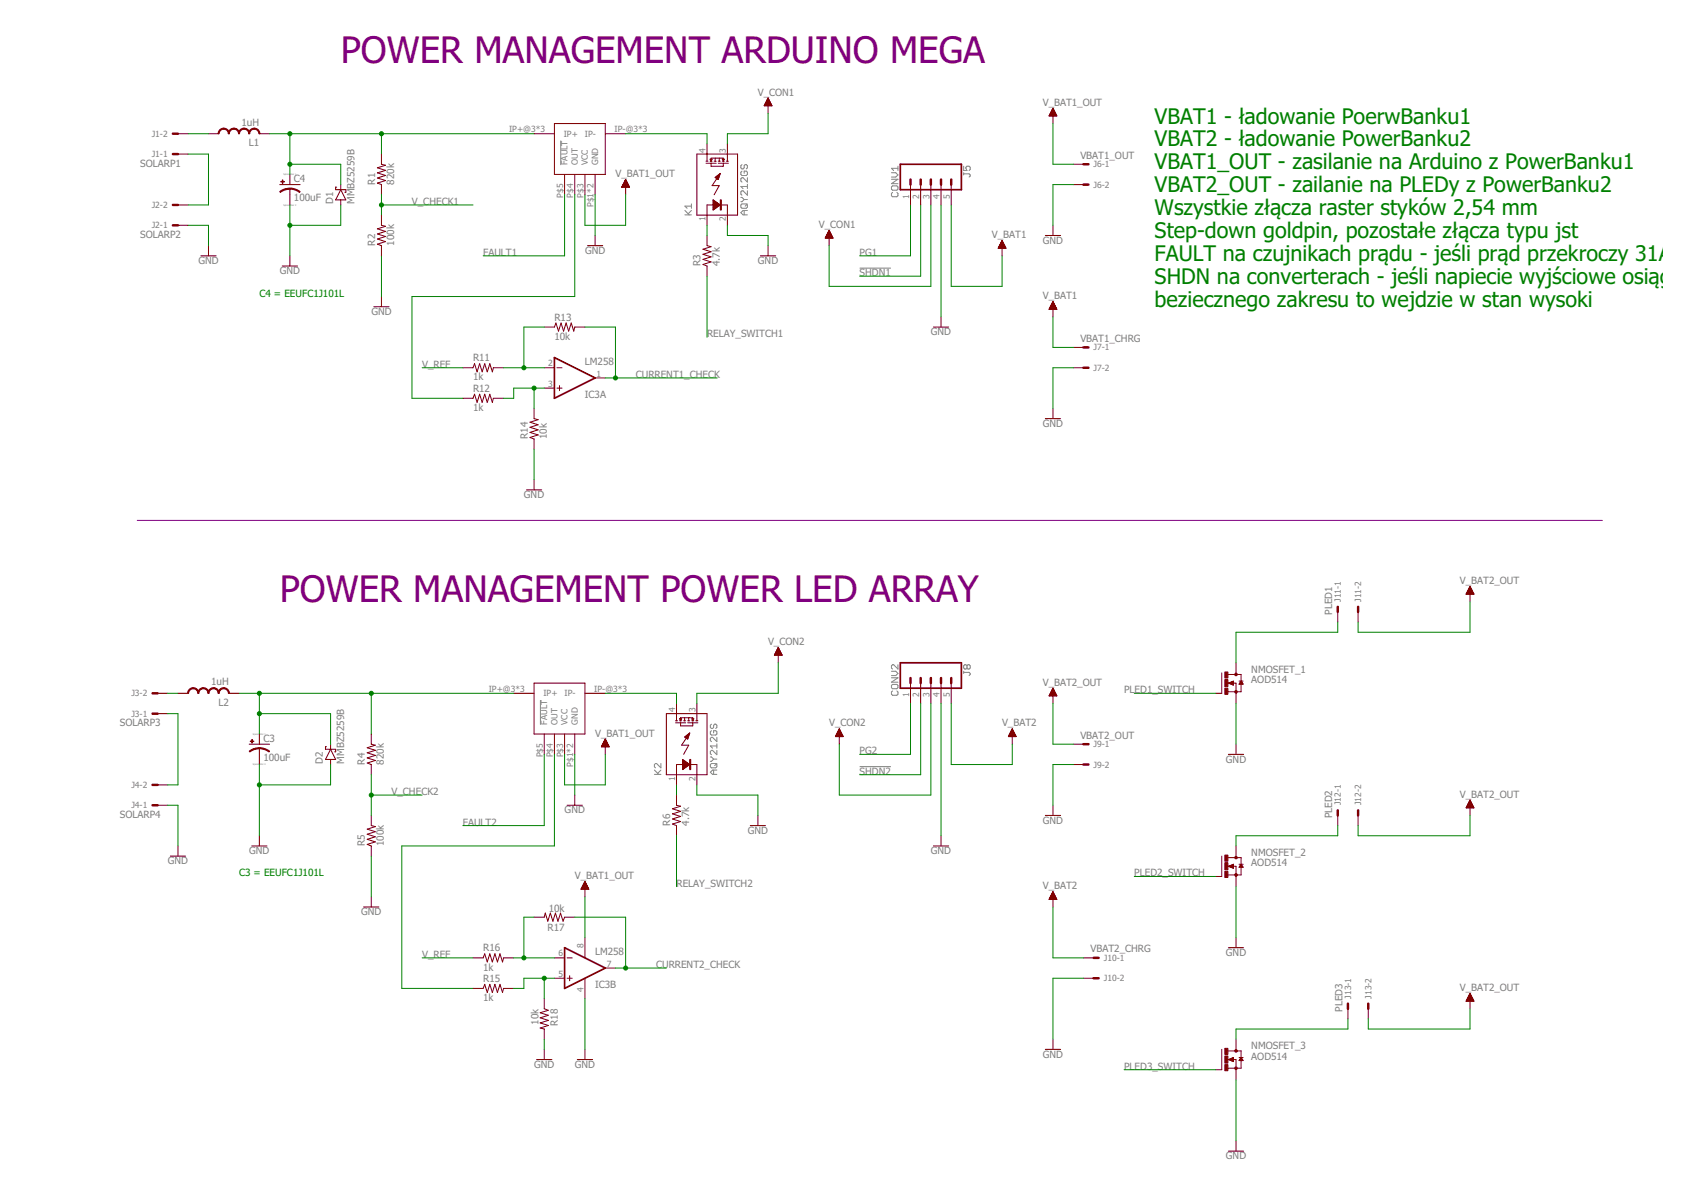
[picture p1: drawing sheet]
<svg xmlns="http://www.w3.org/2000/svg" width="420mm" height="297mm" viewBox="0 0 420 297" stroke-linecap="round" stroke-linejoin="round" font-family="sans-serif">
<g fill="none" stroke="#808080" stroke-width=".25">
<path d="M140 35.1v6.1M171 53.6h1.6M171 52.5l1.1 1.1M172.6 52.5l-.8 .9M172.6 51.5h-1.6l.5 .5M172.6 50.9v1.1M185 51.2l.2-.3h1.1l.3 .3v.5l-.3 .3h-1.1l-.2-.3zM185 49.3h.2l.6 .5M185.2 41.1l-.2 .3v.5l.5 .3 .3-.3v-.5l.2-.3h.3l.3 .3v.5l-.3 .3M185.2 42.7l-.2 .3v.5l.2 .3h1.1l.3-.3v-.5l-.3-.3h-.5v.6M185.8 52.5v1.1M185.8 49.8l-.6 .6h-.2"/>
<path d="M185.8 49.8h.8M186.6 52.5h-1.1l-.5 .6 .5 .5h1.1M186.6 44.4v1l-1.1-1-.5 .2v.6l.2 .2M186.6 47.6v1.1l-1.1-1.1-.5 .3v.6l.2 .2M186.6 46v1.1M186.6 50.9l-.6 .6M186.6 46.5h-1.6l.5 .6M222.5 44.7h1.7l-1.7 1.1h1.7M222.5 43.1h1.1l.6 .6-.6 .5h-1.1M222.8 48l-.3 .3v.6l.3 .2h1.1l.3-.2v-.6l-.3-.3M222.8 46.4h1.1l.3 .3v.5l-.3 .3h-1.1l-.3-.3v-.5zM224.2 41.5v1.1"/>
<path d="M224.2 42h-1.7l.6 .6M240.6 43.4h1.3l.3 .3v.2l-.3 .3M240.6 41.5v1.1h.8l-.3-.6 .3-.5h.5l.3 .3v.5l-.3 .3M240.6 43.1v.6M214.6 66.9h7.8M134.9 174.8v6.1M222.5 169.2h1.7l-1.7 1.1h1.7M222.5 167.6h1.1l.6 .5-.6 .5h-1.1M222.8 170.8h1.1l.3 .3v.5l-.3 .3h-1.1l-.3-.3v-.5zM222.8 172.5l-.3 .2v.6l.3 .2h1.1l.3-.2v-.6l-.3-.2M224.2 165.9v1.1l-1.1-1.1-.6 .3v.5l.3 .3M240.6 167.8h1.3l.3 .3-.3 .5"/>
<path d="M240.6 167.6v.5M241.4 166.2l-.3-.3-.5 .3v.5l.3 .3 .5-.3M241.4 166.2l.3-.3 .5 .3v.5l-.3 .3h-.2l-.3-.3M241.4 166.2v.5M163.4 193.3h1.6M163.4 192.2l1 1.1M165 190.6v1.1l-1.1-1.1h-.3l-.2 .3v.5l.2 .3M165 192.2l-.8 .8M177.3 190.9l.3-.3h1.1l.3 .3v.5l-.3 .3h-1.1l-.3-.3zM177.3 189h.3l.6 .5M177.6 180.8l-.3 .2v.6l.3 .2 .6-.2v-.6l.2-.2 .6 .2v.6l-.3 .2M177.6 182.4l-.3 .3v.5l.3 .3h1.1l.3-.3v-.5l-.3-.3h-.5v.5"/>
<path d="M178.2 192.2v1.1M178.2 189.5l-.6 .5h-.3M178.2 189.5h.8M179 192.2h-1.1l-.6 .6 .6 .5h1.1M179 184v1.1l-1.1-1.1h-.3l-.3 .3v.5l.3 .3M179 187.3v1.1l-1.1-1.1-.6 .3v.5l.3 .3M179 185.7v1.1M179 190.6l-.6 .5M179 186.2h-1.7l.6 .6M214.6 191.4h7.8"/>
</g>
<g fill="none" stroke="#800000" stroke-width=".25">
<path d="M44.4 33.4h2.6M44.4 38.5h2.6M52 33.4h2.6M64.7 33.4h2.6M95.2 38.5v2.5l1 .3-2 .6 2 .6-2 .7 2 .6-2 .6 2 .7-2 .6 1 .4v2.5M133.3 33.4h5.1M138.4 30.8h12.7v12.7h-12.7zM151.1 33.4h5.1M174 38.5h10.1v15.2h-10.1zM176.5 35.9v4.3M177.3 39.7h.5l-.3 .5zM178.5 39.5v.7"/>
<path d="M179.6 39.5v.7M180.3 39.7h.5l-.2 .5zM181.6 35.9v4.3M190.8 26.3h1.9M190.9 26.2h1.7M191 26.1h1.5M191 26h1.5M191.1 25.8h1.3M191.1 25.7h1.2M191.2 25.6h1.1M191.3 25.5h.9M191.3 25.4h.9"/>
<path d="M191.4 25.2h.7M191.4 25.1h.6M191.5 25h.5M191.6 24.9h.3M191.6 24.7h.3M191.7 24.6h.1M191.7 25.8v2.5M191.7 24.5l1 1.9h-1.9zM191.7 24.5h.1M262 28.9h1.8M262 28.7h1.7M262.1 28.6h1.6"/>
<path d="M262.1 28.5h1.5M262.2 28.4h1.3M262.3 28.2h1.2M262.3 28.1h1.1M262.4 28h.9M262.4 27.9h.9M262.5 27.8h.7M262.6 27.6h.6M262.6 27.5h.5M262.7 27.4h.3M262.7 27.3h.3M262.8 27.2h.1"/>
<path d="M262.9 28.3v2.5M262.9 27l.9 1.9h-1.9zM44.4 56.2h2.6M44.4 51.2h2.6M69.8 46.1h5.1M72.4 43.5v2.6M72.4 47.1v4.1M84.1 46.7h-.3v.6h2.5v.7h-.2M85.1 47.3l1.2 2.6h-2.5zM85.1 46.1v1.2M85.1 49.9v1.3M95.2 53.7v2.5l1 .3-2 .6 2 .7-2 .6 2 .6-2 .7 2 .6-2 .6 1 .4v2.6"/>
<path d="M140.9 43.5v5.1M143.5 43.5v5.1M146 43.5v5.1M148.6 43.5v5.1M148.6 58.8v2.5M155.3 46.6h1.8M155.4 46.5h1.6M155.4 46.3h1.6M155.5 46.2h1.4M155.5 46.1h1.3M155.6 46h1.2M155.7 45.8h1"/>
<path d="M155.7 45.7h.9M155.8 45.6h.8M155.9 45.5h.6M155.9 45.4h.6M156 45.3h.4M156 45.1h.3M156.1 45h.2M156.1 44.9h.1M156.2 44.8l.9 1.9h-1.9zM156.2 46.1v2.5M176.3 40.2h.5M176.3 40.7h2.5"/>
<path d="M176.5 58.8v2.5l1 .3-2 .6 2 .6-2 .7 2 .6-2 .6 2 .7-2 .6 1 .4v2.5M176.5 56.2v-5h5.1v5M177.3 40.2h.5M177.5 40.2v-.7h3.1v.7M177.5 40.7v.8h3.1v-.8M178 49.9l1.8 1.3-1.8 1.2zM178 52.4h.1M178 52.2h.3M178 52.1h.5M178 52h.6M178 51.9h.8M178 51.8h1"/>
<path d="M178 51.6h1.1M178 51.5h1.3M178 51.4h1.5M178 51.3h1.6M178 51h1.6M178 50.9h1.5M178 50.8h1.3M178 50.7h1.1M178 50.6h1M178 50.4h.8M178 50.3h.6M178 50.2h.5"/>
<path d="M178 50.1h.3M178 50h.1M178.3 40.2h.5M178.5 44.3l1.3-1-.5 1.5zM178.6 44.3h.9M178.7 44.4h.7M178.7 44.2h.8M178.9 44.5h.5M178.9 44h.7M179 43.9h.6M179 44.6h.3M179.2 43.8h.4"/>
<path d="M179.2 44.8h.1M179.3 40.2h.5M179.3 40.7h2.5M179.3 43.7h.4M179.5 43.6h.2M179.6 43.4h.1M179.8 43.3h.1M179.8 43.3l-2 3h1.8l-1.3 2.3M180.3 40.2h.5M181.3 40.2h.5M206.1 59.4h1.8M206.1 59.2h1.8"/>
<path d="M206.2 59.1h1.6M206.2 59h1.5M206.3 58.9h1.4M206.4 58.8h1.2M206.4 58.6h1.1M206.5 58.5h1M206.5 58.4h.9M206.6 58.3h.8M206.7 58.2h.6M206.7 58h.5M206.8 57.9h.4M206.8 57.8h.3"/>
<path d="M206.9 57.7h.2M207 57.6h.1M207 58.8v2.5M207 57.5l.9 1.9h-1.9zM227.3 46.1v5.1M229.8 46.1v5.1M232.4 46.1v5.1M234.9 46.1v5.1M237.5 46.1v5.1M261 58.8h3.8M262.9 56.2v2.6M267.9 41h2.6"/>
<path d="M267.9 46.1h2.6M50.1 63.9h3.9M52 61.3v2.6M70.5 66.4h3.8M72.4 63.9v2.5M93.3 76.6h3.8M95.2 74v2.6M146.7 61.3h3.8M189.8 63.9h3.9M191.7 61.3v2.6M234.9 79.1v2.5M249.2 61.9h1.9"/>
<path d="M249.3 61.8h1.7M249.4 61.7h1.6M249.4 61.5h1.5M249.5 61.4h1.3M249.5 61.3h1.3M249.6 61.2h1.1M249.7 61h1M249.7 60.9h.9M249.8 60.8h.7M249.8 60.7h.7M249.9 60.6h.5M250 60.5h.4"/>
<path d="M250 60.3h.3M250.1 60.2h.1M250.1 60.1h.1M250.2 61.3v2.6M250.2 60l.9 2h-1.9zM262 77.1h1.8M262 77h1.7M262.1 76.9h1.5M262.1 76.7h1.5M262.2 76.6h1.3M262.3 76.5h1.2M262.3 76.4h1.1"/>
<path d="M262.4 76.2h.9M262.4 76.1h.9M262.5 76h.7M262.6 75.9h.6M262.6 75.8h.5M262.7 75.6h.3M262.7 75.5h.3M262.8 75.4h.1M262.9 76.6v2.5M262.9 75.3l.9 1.9h-1.9zM115.5 91.8h2.6l.4-1 .6 2 .6-2 .7 2 .6-2 .6 2 .7-2 .6 2 .3-1h2.5M115.5 99.4h2.6l.4-1 .6 2 .6-2 .7 2 .6-2 .6 2 .7-2 .6 2 .3-1h2.5"/>
<path d="M135.9 81.6h2.5l.4-1 .6 2.1 .7-2.1 .6 2.1 .6-2.1 .7 2.1 .6-2.1 .6 2.1 .3-1.1h2.5M135.9 91.8h2.5M135.9 96.9h2.5M139 91.8h1.3M139 96.9h1.3M139.7 96.2v1.3M148.6 94.3h2.5M233 81.6h3.8M267.9 86.7h2.6M267.9 91.8h2.6M133.3 102v2.5l1 .3-2 .6 2 .6-2 .7 2 .6-2 .6 2 .7-2 .6 1 .4v2.5M133.3 119.7v2.6"/>
<path d="M261 104.5h3.8M262.9 102v2.5M131.4 122.3h3.8M334 152.7v2.6M339 152.7v2.6M366.1 148.1h1.8M366.2 148h1.6M366.2 147.9h1.5M366.3 147.8h1.4M366.4 147.7h1.2M366.4 147.5h1.2M366.5 147.4h1"/>
<path d="M366.5 147.3h1M366.6 147.2h.8M366.7 147.1h.6M366.7 146.9h.6M366.8 146.8h.4M366.8 146.7h.3M366.9 146.6h.2M367 146.5h.1M367 147.7v2.5M367 146.4l.9 1.9h-1.9zM39.3 173.1h2.6M39.3 178.1h2.6"/>
<path d="M44.4 173.1h2.6M57.1 173.1h2.6M128.2 173.1h5.1M133.3 170.5h12.7v12.7h-12.7zM146 173.1h5.1M166.3 178.1h10.2v15.3h-10.2zM168.6 179.9h.5M168.9 175.6v4.3M169.7 179.9h.5M169.7 179.4h.5l-.3 .5zM169.9 179.9v-.7h3.1v.7M170.7 179.9h.5"/>
<path d="M170.9 179.2v.7M171.7 179.9h.5M171.9 179.2v.7M172.7 179.9h.5M172.7 179.4h.5l-.2 .5zM173.7 179.9h.5M174 175.6v4.3M193.4 163.5h1.8M193.4 163.3h1.7M193.5 163.2h1.6M193.5 163.1h1.5M193.6 163h1.3"/>
<path d="M193.7 162.9h1.2M193.7 162.7h1.1M193.8 162.6h1M193.8 162.5h.9M193.9 162.4h.7M194 162.3h.6M194 162.1h.5M194.1 162h.4M194.1 161.9h.3M194.2 161.8h.2M194.3 161.6h.1M194.3 162.9v2.5"/>
<path d="M194.3 161.6l.9 1.9h-1.9zM227.3 170.5v5.1M229.8 170.5v5.1M232.4 170.5v5.1M234.9 170.5v5.1M237.5 170.5v5.1M262 173.6h1.8M262 173.5h1.7M262.1 173.4h1.5M262.1 173.2h1.5M262.2 173.1h1.3M262.3 173h1.2"/>
<path d="M262.3 172.9h1.1M262.4 172.8h.9M262.4 172.6h.9M262.5 172.5h.7M262.6 172.4h.6M262.6 172.3h.5M262.7 172.1h.3M262.7 172h.3M262.8 171.9h.1M262.9 173.1v2.5M262.9 171.8l.9 1.9h-1.9zM305 168v5.1h-1.5"/>
<path d="M306.4 170.5h2.2v5.1M306.6 168.4h3.2v1.6M306.7 170.5l1.2-.5v1zM306.8 170.6h1.1M306.8 170.5h1.1M307.1 170.7h.8M307.1 170.3h.8M307.4 170.2h.5M307.4 170.8h.5M307.7 170.9h.2M307.7 170.1h.2M308.6 165.4v3"/>
<path d="M309.3 170h1M309.4 170.7h.9M309.5 170.6h.7M309.5 170.5h.6M309.6 170.3h.5M309.7 170.2h.3M309.8 170.1h.1M309.8 170.6v2.1h-3.3M309.8 170l.5 .8h-1zM39.3 195.9h2.6M62.2 185.8h5.1M64.7 183.2v2.6"/>
<path d="M64.7 186.8v4M81.5 186.4h-.2v.6h2.5v.7h-.3M82.5 187l1.3 2.6h-2.5zM82.5 185.8v1.2M82.5 189.6v1.2M92.7 183.2v2.6l1 .2-2 .6 2 .7-2 .6 2 .7-2 .6 2 .6-2 .7 1 .3v2.6M135.9 183.2v5.1M138.4 183.2v5.1M140.9 183.2v5.1M143.5 183.2v5.1M143.5 198.5v2.5M150.2 186.3h1.8"/>
<path d="M150.3 186.1h1.6M150.3 186h1.6M150.4 185.9h1.4M150.5 185.8h1.2M150.5 185.7h1.2M150.6 185.5h1M150.6 185.4h1M150.7 185.3h.8M150.8 185.2h.6M150.8 185.1h.6M150.9 184.9h.4M150.9 184.8h.4"/>
<path d="M151 184.7h.2M151.1 184.6h.1M151.1 185.8v2.5M151.1 184.5l1 1.9h-1.9zM168.6 180.4h2.6M168.9 198.5v2.5l1 .3-2 .6 2 .6-2 .7 2 .6-2 .6 2 .7-2 .6 1 .4v2.5M168.9 195.9v-5.1h5.1v5.1M169.9 180.4v.8h3.1v-.8M170.4 189.6l1.8 1.2-1.8 1.3zM170.4 192h.1M170.4 191.9h.2M170.4 191.8h.4"/>
<path d="M170.4 191.7h.6M170.4 191.6h.8M170.4 191.5h.9M170.4 191.3h1.1M170.4 191.2h1.3M170.4 191.1h1.4M170.4 191h1.6M170.4 190.7h1.6M170.4 190.6h1.5M170.4 190.5h1.3M170.4 190.4h1.1M170.4 190.2h.9"/>
<path d="M170.4 190.1h.8M170.4 190h.6M170.4 189.9h.4M170.4 189.8h.3M170.4 189.6h.1M170.9 184l1.3-1-.5 1.5zM170.9 184h1M171.1 184.1h.7M171.1 183.9h.8M171.2 183.7h.7M171.3 184.2h.5M171.4 183.6h.6"/>
<path d="M171.4 184.3h.3M171.5 183.5h.5M171.6 184.4h.1M171.7 183.4h.3M171.7 180.4h2.5M171.8 183.2h.3M172 183.1h.1M172.1 183h.1M172.2 183l-2 3h1.7l-1.2 2.3M208.6 183.7h1.8M208.7 183.6h1.7M208.7 183.5h1.6"/>
<path d="M208.8 183.4h1.4M208.9 183.2h1.3M208.9 183.1h1.2M209 183h1.1M209.1 182.9h.9M209.1 182.8h.8M209.2 182.6h.7M209.2 182.5h.6M209.3 182.4h.4M209.4 182.3h.3M209.4 182.2h.2M209.5 182h.1"/>
<path d="M209.5 181.9l1 2h-1.9zM209.5 183.2v2.6M251.8 183.7h1.8M251.9 183.6h1.6M251.9 183.5h1.6M252 183.4h1.4M252.1 183.2h1.2M252.1 183.1h1.2M252.2 183h1M252.2 182.9h1M252.3 182.8h.8M252.3 182.6h.7"/>
<path d="M252.4 182.5h.6M252.5 182.4h.4M252.5 182.3h.4M252.6 182.2h.2M252.6 182h.2M252.7 183.2v2.6M252.7 181.9l1 2h-1.9zM267.9 185.8h2.6M267.9 190.8h2.6M306.7 188.3h3.8M308.6 185.8v2.5M366.9 199.9h.2"/>
<path d="M367 199.8h.1M367 199.7l.9 1.9h-1.9zM39.3 201h2.6M42.5 213.7h3.8M44.4 211.2v2.5M62.8 211.2h3.9M64.7 208.6v2.6M92.7 203.5v2.6l1 .2-2 .7 2 .6-2 .6 2 .7-2 .6 2 .6-2 .7 1 .4v2.5M141.6 201h3.8M187.3 206.1h3.8M189.2 203.5v2.6M233 211.2h3.8"/>
<path d="M234.9 208.6v2.6M261 203.5h3.8M262.9 201v2.5M305 213.7v5.1h-1.5M306.4 216.2h2.2v5.1M306.6 214.1h3.2v1.6M306.7 216.2l1.2-.5v1zM306.8 216.2h1.1M306.8 216.3h1.1M307.1 216h.8M307.1 216.4h.8M307.4 216.5h.5"/>
<path d="M307.4 215.9h.5M307.7 215.8h.2M307.7 216.7h.2M308.6 211.2v2.9M309.3 215.7h1M309.4 216.4h.9M309.5 216.3h.7M309.5 216.2h.7M309.6 216h.5M309.7 215.9h.3M309.8 215.8h.1M309.8 216.4v2h-3.3"/>
<path d="M309.8 215.7l.5 .8h-1zM334 203.5v2.6M339 203.5v2.6M366.1 201.6h1.8M366.1 201.5h1.8M366.2 201.3h1.6M366.2 201.2h1.5M366.3 201.1h1.4M366.4 201h1.2M366.4 200.9h1.2M366.5 200.7h1M366.5 200.6h.9"/>
<path d="M366.6 200.5h.8M366.7 200.4h.6M366.7 200.3h.6M366.8 200.1h.4M366.9 200h.2M367 201v2.5M90.8 226.4h3.8M92.7 223.9v2.5M118.1 239.1h2.5l.4-1 .6 2 .7-2 .6 2 .6-2 .7 2 .6-2 .7 2 .2-1h2.5M133.3 228.9h2.6l.2-1 .7 2.1 .6-2.1 .6 2.1 .7-2.1 .6 2.1 .6-2.1 .7 2.1 .3-1.1h2.6M138.4 239.1h2.5M141.6 239.1h1.3"/>
<path d="M145.1 221.8h1.8M145.2 221.7h1.7M145.2 221.6h1.6M145.3 221.5h1.4M145.4 221.4h1.3M145.4 221.2h1.2M145.5 221.1h1.1M145.5 221h1M145.6 220.9h.9M145.7 220.8h.7M145.7 220.6h.6M145.8 220.5h.5"/>
<path d="M145.8 220.4h.4M145.9 220.3h.2M146 220.2h.1M146 221.3v2.6M146 234v5.1M146 220l1 2h-1.9zM262 224.4h1.8M262 224.3h1.7M262.1 224.1h1.5M262.1 224h1.5M262.2 223.9h1.3M262.3 223.8h1.2"/>
<path d="M262.3 223.6h1.1M262.4 223.5h.9M262.4 223.4h.9M262.5 223.3h.7M262.6 223.2h.5M262.6 223.1h.5M262.7 222.9h.3M262.7 222.8h.3M262.8 222.7h.1M262.9 223.9v2.5M262.9 222.6l.9 1.9h-1.9zM270.5 239.1h2.5"/>
<path d="M306.7 236.6h3.8M308.6 234v2.6M118.1 246.7h2.5l.4-1 .6 2 .7-2 .6 2 .6-2 .7 2 .6-2 .7 2 .2-1h2.5M135.9 249.3v2.5l1 .4-2 .6 2 .6-2 .7 2 .6-2 .6 2 .7-2 .6 1 .3v2.5M138.4 244.2h2.5M141.6 244.2h1.3M142.2 243.5v1.3M146 244.2v5.1M151.1 241.6h2.5M262.9 259.4v2.5M270.5 244.2h2.5M308.6 259.4v2.9"/>
<path d="M336.5 251.8v2.5M341.6 251.8v2.5M366.1 249.8h1.8M366.1 249.7h1.8M366.2 249.6h1.6M366.2 249.5h1.5M366.3 249.3h1.4M366.4 249.2h1.2M366.4 249.1h1.2M366.5 249h1M366.5 248.9h.9M366.6 248.8h.8"/>
<path d="M366.7 248.6h.6M366.7 248.5h.6M366.8 248.4h.4M366.9 248.3h.2M366.9 248.1h.2M367 248h.1M367 249.3v2.5M367 248l.9 1.9h-1.9zM134 264.5h3.8M135.9 261.9v2.6M144.1 264.5h3.8M146 261.9v2.6"/>
<path d="M261 261.9h3.8M305 261.9v5.1h-1.5M306.4 264.5h2.2v5.1M306.6 262.3h3.2v1.7M306.7 264.5l1.2-.5v1zM306.8 264.4h1.1M306.8 264.5h1.1M307.1 264.7h.8M307.1 264.3h.8M307.4 264.2h.5M307.4 264.8h.5M307.7 264.1h.2"/>
<path d="M307.7 264.9h.2M309.3 264h1M309.4 264.7h.9M309.5 264.5h.7M309.5 264.4h.7M309.6 264.3h.5M309.7 264.2h.3M309.8 264.1h.1M309.8 264.6v2h-3.3M309.8 264l.5 .7h-1zM306.7 287.3h3.8M308.6 284.8v2.5"/>
</g>
<g fill="none" stroke="#800000" stroke-width=".61">
<path d="M43.2 38.5h1.2M43.2 33.4h1.2M43.2 56.2h1.2M43.2 51.2h1.2M227.3 44.8v1.3M229.8 44.8v1.3M232.4 44.8v1.3M234.9 44.8v1.3M237.5 44.8v1.3M270.5 41h1.2M270.5 46.1h1.2M270.5 86.7h1.2"/>
<path d="M270.5 91.8h1.2M334 151.5v1.2M339 151.5v1.2M38.1 178.1h1.2M38.1 173.1h1.2M227.3 169.2v1.3M229.8 169.2v1.3M232.4 169.2v1.3M234.9 169.2v1.3M237.5 169.2v1.3M38.1 195.9h1.2M270.5 185.8h1.2"/>
<path d="M270.5 190.8h1.2M38.1 201h1.2M334 202.3v1.2M339 202.3v1.2M273 239.1h1.3M273 244.2h1.3M336.5 250.5v1.3M341.6 250.5v1.3"/>
</g>
<g fill="#800000" stroke="#800000" stroke-width=".25">
<path d="M64.7 186.6l1.4 .3 1.2 .6-.1 .2-.9-.5-1.6-.3z" fill-rule="evenodd"/>
<path d="M62.2 187.5l1.2-.6 1.3-.3v.3l-1 .1-1.3 .7z" fill-rule="evenodd"/>
<path d="M72.4 46.9l1.3 .3 1.2 .6-.1 .2-.9-.5-1.5-.3z" fill-rule="evenodd"/>
<path d="M69.8 47.8l1.2-.6 1.4-.2v.2l-1.5 .3-.9 .5z" fill-rule="evenodd"/>
<path d="M54.9 32.4l1-.4v.2l-.8 .3-.4 .9h-.2z" fill-rule="evenodd"/>
<path d="M55.9 32a1.37 1.37 0 0 1 1.4 1.4h-.3l-.4-.9-.7-.3z" fill-rule="evenodd"/>
<path d="M57.4 32.4l1-.4v.2l-.7 .3-.4 .9h-.3z" fill-rule="evenodd"/>
<path d="M58.4 32a1.37 1.37 0 0 1 1.4 1.4h-.3l-.4-.9-.7-.3z" fill-rule="evenodd"/>
<path d="M59.9 32.4l1-.4v.2l-.7 .3-.4 .9h-.3z" fill-rule="evenodd"/>
<path d="M60.9 32a1.37 1.37 0 0 1 1.4 1.4h-.2l-.4-.9-.8-.3z" fill-rule="evenodd"/>
<path d="M62.5 32.4l1-.4v.2l-.7 .3-.5 .9h-.2z" fill-rule="evenodd"/>
<path d="M63.5 32a1.37 1.37 0 0 1 1.4 1.4h-.3l-.4-.9-.7-.3z" fill-rule="evenodd"/>
<path d="M47.2 172.1l1-.4v.2l-.7 .3-.4 .9h-.3z" fill-rule="evenodd"/>
<path d="M48.2 171.7a1.37 1.37 0 0 1 1.4 1.4h-.2l-.4-.9-.8-.3z" fill-rule="evenodd"/>
<path d="M49.8 172.1l1-.4v.2l-.7 .3-.5 .9h-.2z" fill-rule="evenodd"/>
<path d="M50.8 171.7a1.37 1.37 0 0 1 1.4 1.4h-.3l-.4-.9-.7-.3z" fill-rule="evenodd"/>
<path d="M52.3 172.1l1-.4v.2l-.7 .3-.4 .9h-.3z" fill-rule="evenodd"/>
<path d="M53.3 171.7a1.37 1.37 0 0 1 1.4 1.4h-.2l-.5-.9-.7-.3z" fill-rule="evenodd"/>
<path d="M54.9 172.1l1-.4v.2l-.8 .3-.4 .9h-.2z" fill-rule="evenodd"/>
<path d="M55.9 171.7a1.37 1.37 0 0 1 1.4 1.4h-.3l-.4-.9-.7-.3z" fill-rule="evenodd"/>
<circle cx="308.6" cy="168.4" r=".32"/>
<circle cx="308.6" cy="172.7" r=".32"/>
<circle cx="308.6" cy="214.1" r=".33"/>
<circle cx="308.6" cy="218.4" r=".33"/>
<circle cx="308.6" cy="262.3" r=".32"/>
<circle cx="308.6" cy="266.6" r=".32"/>
</g>
<g fill="#800000" stroke="#800000" stroke-width=".25">
<path d="M305.8 171.8h.7v1.5h-.7z"/>
<path d="M305.8 167.7h.7v1.5h-.7z"/>
<path d="M305.8 169.6h.7v1.8h-.7z"/>
<path d="M305.8 217.5h.7v1.5h-.7z"/>
<path d="M305.8 213.4h.7v1.6h-.7z"/>
<path d="M305.8 215.3h.7v1.8h-.7z"/>
<path d="M305.8 265.7h.7v1.6h-.7z"/>
<path d="M305.8 261.7h.7v1.5h-.7z"/>
<path d="M305.8 263.6h.7v1.8h-.7z"/>
<path d="M62.5 185h.9v.1h-.9z"/>
<path d="M62.9 184.6h.1v.9h-.1z"/>
<path d="M70.1 45.3h.9v.1h-.9z"/>
<path d="M70.5 44.9h.1v.9h-.1z"/>
<path d="M179.8 49.9h.3v2.5h-.3z"/>
<path d="M172.2 189.6h.2v2.5h-.2z"/>
</g>
<path d="M224.8 41h15.2v6.3h-15.2zM138.4 89.3l10.2 5-10.2 5.1zM224.8 165.4h15.2v6.4h-15.2zM140.9 236.6l10.2 5-10.2 5.1z" fill="none" stroke="#800000" stroke-width=".42"/>
<g fill="none" stroke="#008000" stroke-width=".25">
<path d="M47 38.5h5v12.7h-5M47 33.4h5M67.3 33.4h66M72.4 33.4v10.1M95.2 33.4v5.1M156.2 33.4h20.3v2.5M191.7 28.3v5.1h-10.1v2.5M262.9 30.8v10.2h5M47 56.2h5v5.1M72.4 51.2v12.7M72.4 41h12.7v5.1M85.1 51.2v5h-12.7"/>
<path d="M95.2 48.6v5.1M95.2 51.2h22.9M140.9 48.6v15.3h-20.3M143.5 48.6v25.4h-40.7v25.4h12.7M146 48.6v7.6h10.2v-7.6M148.6 48.6v10.2M176.5 56.2v2.6M181.6 56.2v2.6h10.1v2.5M227.3 51.2v12.7h-12.7M229.8 51.2v17.7h-15.2M232.4 51.2v20.3h-25.4v-10.2M234.9 51.2v27.9"/>
<path d="M237.5 51.2v20.3h12.7v-7.6M267.9 46.1h-5v10.1M95.2 63.9v10.1M176.5 68.9v15.3M262.9 79.1v7.6h5M105.4 91.8h10.1M125.7 91.8h10.2M133.3 96.9v5.1M135.9 81.6h-5.1v10.2M135.9 96.9h-7.7v2.5h-2.5M146 81.6h7.6v12.7M151.1 94.3h27.9"/>
<path d="M267.9 91.8h-5v10.2M133.3 112.1v7.6M334 155.3v2.5h-25.4v7.6M367 150.2v7.6h-28v-2.5M41.9 178.1h2.5v17.8h-2.5M41.9 173.1h2.5M59.7 173.1h68.5M64.7 173.1v10.1M64.7 178.1h17.8v7.7M92.7 173.1v10.1M151.1 173.1h17.8v2.5M194.3 165.4v7.7h-20.3v2.5"/>
<path d="M227.3 175.6v12.7h-12.7M229.8 175.6v17.8h-15.2M232.4 175.6v22.9h-22.9v-12.7M234.9 175.6v33M237.5 175.6v15.2h15.2v-5M262.9 175.6v10.2h5M283.2 173.1h20.3M308.6 175.6v10.2M64.7 190.8v17.8M82.5 190.8v5.1h-17.8M92.7 198.5h12.7M92.7 193.4v10.1"/>
<path d="M135.9 188.3v17.8h-20.4M138.4 188.3v22.9h-38.1v35.5h17.8M140.9 188.3v7.6h10.2v-7.6M143.5 188.3v10.2M168.9 195.9v2.6M174 195.9v2.6h15.2v5M267.9 190.8h-5v10.2M41.9 201h2.5v10.2M92.7 213.7v10.2M168.9 208.6v12.7M283.2 218.8h20.3M334 206.1v2.5h-25.4v2.6"/>
<path d="M367 203.5v5.1h-28v-2.5M105.4 239.1h12.7M128.2 239.1h10.2M133.3 228.9h-2.5v10.2M143.5 228.9h12.7v12.7M146 223.9v10.1M262.9 226.4v12.7h7.6M308.6 221.3v12.7M135.9 244.2v5.1M135.9 259.4v2.5M138.4 244.2h-7.6v2.5h-2.6M146 249.3v12.6"/>
<path d="M153.6 241.6h12.7M270.5 244.2h-7.6v15.2M336.5 254.3v2.6h-27.9v2.5M367 251.8v5.1h-25.4v-2.6M280.6 267h22.9M308.6 269.6v15.2"/>
</g>
<g fill="#008000" stroke="#008000" stroke-width=".25">
<circle cx="64.7" cy="195.9" r=".51"/>
<circle cx="72.4" cy="56.2" r=".51"/>
<circle cx="95.2" cy="51.2" r=".51"/>
<circle cx="92.7" cy="198.5" r=".51"/>
<circle cx="153.6" cy="94.3" r=".51"/>
<circle cx="156.2" cy="241.6" r=".51"/>
<circle cx="130.8" cy="91.8" r=".51"/>
<circle cx="130.8" cy="239.1" r=".51"/>
<circle cx="135.9" cy="244.2" r=".51"/>
<circle cx="133.3" cy="96.9" r=".51"/>
<circle cx="64.7" cy="178.1" r=".51"/>
<circle cx="64.7" cy="173.1" r=".51"/>
<circle cx="92.7" cy="173.1" r=".51"/>
<circle cx="72.4" cy="41" r=".51"/>
<circle cx="72.4" cy="33.4" r=".51"/>
<circle cx="95.2" cy="33.4" r=".51"/>
</g>
<path d="M34.3 129.9h365.7" fill="none" stroke="#800080" stroke-width=".25"/>
<g font-size="9.1" fill="#800080">
<text x="85.1" y="15.6">POWER MANAGEMENT ARDUINO MEGA</text>
<text x="69.8" y="150.2">POWER MANAGEMENT POWER LED ARRAY</text>
</g>
<g font-size="5.4" fill="#008000">
<text x="288.3" y="30.8">VBAT1 - ładowanie PoerwBanku1</text>
<text x="288.3" y="36.6">VBAT2 - ładowanie PowerBanku2</text>
<text x="288.3" y="42.3">VBAT1_OUT - zasilanie na Arduino z PowerBanku1</text>
<text x="288.3" y="48">VBAT2_OUT - zailanie na PLEDy z PowerBanku2</text>
<text x="288.3" y="53.7">Wszystkie złącza raster styków 2,54 mm</text>
<text x="288.3" y="59.4">Step-down goldpin, pozostałe złącza typu jst</text>
<text x="288.3" y="65.1">FAULT na czujnikach prądu - jeśli prąd przekroczy 31A to</text>
<text x="288.3" y="70.8">SHDN na converterach - jeśli napiecie wyjściowe osiągni</text>
<text x="288.3" y="76.6">beziecznego zakresu to wejdzie w stan wysoki</text>
</g>
<g font-size="2.5" fill="#808080">
<text x="189.2" y="23.9">V_CON1</text>
<text x="260.3" y="26.4">V_BAT1_OUT</text>
<text x="60.3" y="31.4">1uH</text>
<text x="35" y="41.6">SOLARP1</text>
<text x="62.1" y="36.4">L1</text>
<text x="269.7" y="39.6">VBAT1_OUT</text>
<text x="73.4" y="45.5">C4</text>
<text x="93.6" y="46.1" transform="rotate(-90 93.6 46.1)">R1</text>
<text x="98.4" y="46.1" transform="rotate(-90 98.4 46.1)">820k</text>
<text x="153.6" y="44.2">V_BAT1_OUT</text>
<text x="73.4" y="50.3">100uF</text>
<text x="83.2" y="50.9" transform="rotate(-90 83.2 50.9)">D1</text>
<text x="88.5" y="50.9" transform="rotate(-90 88.5 50.9)">MMBZ5259B</text>
<text x="102.8" y="51.2">V_CHECK1</text>
<text x="35" y="59.4">SOLARP2</text>
<text x="204.4" y="56.9">V_CON1</text>
<text x="247.6" y="59.4">V_BAT1</text>
<text x="49.5" y="65.9">GND</text>
<text x="93.6" y="61.3" transform="rotate(-90 93.6 61.3)">R2</text>
<text x="98.4" y="61.3" transform="rotate(-90 98.4 61.3)">100k</text>
<text x="120.6" y="63.9">FAULT1</text>
<text x="146" y="63.4">GND</text>
<text x="189.2" y="65.9">GND</text>
<text x="214.6" y="63.9">PG1</text>
<text x="260.3" y="60.8">GND</text>
<text x="69.8" y="68.4">GND</text>
<text x="174.9" y="66.4" transform="rotate(-90 174.9 66.4)">R3</text>
<text x="179.7" y="66.4" transform="rotate(-90 179.7 66.4)">4.7k</text>
<text x="214.6" y="68.9">SHDN1</text>
<text x="260.3" y="74.7">V_BAT1</text>
<text x="92.7" y="78.6">GND</text>
<text x="138.4" y="80.1">R13</text>
<text x="232.4" y="83.7">GND</text>
<text x="138.4" y="84.8">10k</text>
<text x="176.5" y="84.2">RELAY_SWITCH1</text>
<text x="269.7" y="85.3">VBAT1_CHRG</text>
<text x="105.4" y="91.8">V_REF</text>
<text x="118.1" y="95">1k</text>
<text x="118.1" y="90.2">R11</text>
<text x="146" y="91">LM258</text>
<text x="158.7" y="94.3">CURRENT1_CHECK</text>
<text x="118.1" y="97.8">R12</text>
<text x="146" y="99.3">IC3A</text>
<text x="118.1" y="102.6">1k</text>
<text x="260.3" y="106.5">GND</text>
<text x="131.7" y="109.6" transform="rotate(-90 131.7 109.6)">R14</text>
<text x="136.5" y="109.6" transform="rotate(-90 136.5 109.6)">10k</text>
<text x="130.8" y="124.3">GND</text>
<text x="364.5" y="145.8">V_BAT2_OUT</text>
<text x="332.6" y="153.5" transform="rotate(-90 332.6 153.5)">PLED1</text>
<text x="191.7" y="161">V_CON2</text>
<text x="312.4" y="168">NMOSFET_1</text>
<text x="52.7" y="171">1uH</text>
<text x="260.3" y="171.2">V_BAT2_OUT</text>
<text x="280.6" y="173.1">PLED1_SWITCH</text>
<text x="312.4" y="170.5">AOD514</text>
<text x="54.5" y="176.1">L2</text>
<text x="29.9" y="181.3">SOLARP3</text>
<text x="65.8" y="185.1">C3</text>
<text x="148.6" y="183.9">V_BAT1_OUT</text>
<text x="207" y="181.3">V_CON2</text>
<text x="250.2" y="181.3">V_BAT2</text>
<text x="269.7" y="184.4">VBAT2_OUT</text>
<text x="65.8" y="190">100uF</text>
<text x="80.6" y="190.6" transform="rotate(-90 80.6 190.6)">D2</text>
<text x="86" y="190.6" transform="rotate(-90 86 190.6)">MMBZ5259B</text>
<text x="91.1" y="190.8" transform="rotate(-90 91.1 190.8)">R4</text>
<text x="95.9" y="190.8" transform="rotate(-90 95.9 190.8)">820k</text>
<text x="214.6" y="188.3">PG2</text>
<text x="306.1" y="190.3">GND</text>
<text x="214.6" y="193.4">SHDN2</text>
<text x="97.8" y="198.5">V_CHECK2</text>
<text x="141" y="203">GND</text>
<text x="364.5" y="199.1">V_BAT2_OUT</text>
<text x="29.9" y="204.2">SOLARP4</text>
<text x="115.5" y="206.1">FAULT2</text>
<text x="167.3" y="206.1" transform="rotate(-90 167.3 206.1)">R6</text>
<text x="172.1" y="206.1" transform="rotate(-90 172.1 206.1)">4.7k</text>
<text x="186.7" y="208.1">GND</text>
<text x="260.3" y="205.6">GND</text>
<text x="332.6" y="204.3" transform="rotate(-90 332.6 204.3)">PLED2</text>
<text x="41.9" y="215.7">GND</text>
<text x="62.2" y="213.2">GND</text>
<text x="91.1" y="211.2" transform="rotate(-90 91.1 211.2)">R5</text>
<text x="95.9" y="211.2" transform="rotate(-90 95.9 211.2)">100k</text>
<text x="232.4" y="213.2">GND</text>
<text x="312.4" y="213.7">NMOSFET_2</text>
<text x="143.5" y="219.4">V_BAT1_OUT</text>
<text x="168.9" y="221.3">RELAY_SWITCH2</text>
<text x="260.3" y="221.9">V_BAT2</text>
<text x="283.2" y="218.8">PLED2_SWITCH</text>
<text x="312.4" y="216.2">AOD514</text>
<text x="137" y="227.5">10k</text>
<text x="90.2" y="228.4">GND</text>
<text x="136.7" y="232.3">R17</text>
<text x="105.4" y="239.1">V_REF</text>
<text x="120.6" y="237.5">R16</text>
<text x="148.6" y="238.3">LM258</text>
<text x="272.3" y="237.7">VBAT2_CHRG</text>
<text x="306.1" y="238.6">GND</text>
<text x="120.6" y="242.3">1k</text>
<text x="120.6" y="245.1">R15</text>
<text x="163.8" y="241.6">CURRENT2_CHECK</text>
<text x="120.6" y="249.9">1k</text>
<text x="148.6" y="246.6">IC3B</text>
<text x="364.5" y="247.3">V_BAT2_OUT</text>
<text x="134.5" y="255.7" transform="rotate(-90 134.5 255.7)">10k</text>
<text x="139.2" y="256" transform="rotate(-90 139.2 256)">R18</text>
<text x="335.1" y="252.6" transform="rotate(-90 335.1 252.6)">PLED3</text>
<text x="260.3" y="264">GND</text>
<text x="312.4" y="261.9">NMOSFET_3</text>
<text x="133.3" y="266.5">GND</text>
<text x="143.5" y="266.5">GND</text>
<text x="280.6" y="267">PLED3_SWITCH</text>
<text x="312.4" y="264.5">AOD514</text>
<text x="306.1" y="289.4">GND</text>
</g>
<g font-size="2.5" fill="#008000">
<text x="64.7" y="74">C4 = EEUFC1J101L</text>
<text x="59.7" y="218.8">C3 = EEUFC1J101L</text>
</g>
<g font-size="2.1" fill="#808080">
<text x="37.9" y="34.1">J1-2</text>
<text x="127.1" y="33">IP+@3*3</text>
<text x="140.7" y="34.1">IP+</text>
<text x="146" y="34.1">IP-</text>
<text x="153.4" y="33">IP-@3*3</text>
<text x="37.9" y="39.2">J1-1</text>
<text x="141.7" y="41.2" transform="rotate(-90 141.7 41.2)">FAULT</text>
<text x="144.2" y="41.2" transform="rotate(-90 144.2 41.2)">OUT</text>
<text x="146.8" y="41.2" transform="rotate(-90 146.8 41.2)">VCC</text>
<text x="149.3" y="41.2" transform="rotate(-90 149.3 41.2)">GND</text>
<text x="176.1" y="38.1" transform="rotate(-90 176.1 38.1)">4</text>
<text x="181.2" y="38.1" transform="rotate(-90 181.2 38.1)">3</text>
<text x="273" y="41.8">J6-1</text>
<text x="273" y="46.8">J6-2</text>
<text x="37.9" y="51.9">J2-2</text>
<text x="140.6" y="49.4" transform="rotate(-90 140.6 49.4)">P$5</text>
<text x="143.1" y="49.4" transform="rotate(-90 143.1 49.4)">P$4</text>
<text x="145.7" y="49.4" transform="rotate(-90 145.7 49.4)">P$3</text>
<text x="148.2" y="51.7" transform="rotate(-90 148.2 51.7)">P$1*2</text>
<text x="226.9" y="49.6" transform="rotate(-90 226.9 49.6)">1</text>
<text x="229.5" y="49.6" transform="rotate(-90 229.5 49.6)">2</text>
<text x="232" y="49.6" transform="rotate(-90 232 49.6)">3</text>
<text x="234.6" y="49.6" transform="rotate(-90 234.6 49.6)">4</text>
<text x="237.1" y="49.6" transform="rotate(-90 237.1 49.6)">5</text>
<text x="37.9" y="57">J2-1</text>
<text x="176.1" y="55.2" transform="rotate(-90 176.1 55.2)">1</text>
<text x="181.2" y="55.2" transform="rotate(-90 181.2 55.2)">2</text>
<text x="273" y="87.5">J7-1</text>
<text x="136.9" y="91.4">2</text>
<text x="148.9" y="94">1</text>
<text x="273" y="92.6">J7-2</text>
<text x="136.9" y="96.5">3</text>
<text x="334.7" y="150.2" transform="rotate(-90 334.7 150.2)">J11-1</text>
<text x="339.8" y="150.2" transform="rotate(-90 339.8 150.2)">J11-2</text>
<text x="32.8" y="173.8">J3-2</text>
<text x="122" y="172.7">IP+@3*3</text>
<text x="135.7" y="173.8">IP+</text>
<text x="140.9" y="173.8">IP-</text>
<text x="148.4" y="172.7">IP-@3*3</text>
<text x="32.8" y="178.9">J3-1</text>
<text x="168.5" y="177.8" transform="rotate(-90 168.5 177.8)">4</text>
<text x="173.6" y="177.8" transform="rotate(-90 173.6 177.8)">3</text>
<text x="226.9" y="174" transform="rotate(-90 226.9 174)">1</text>
<text x="229.5" y="174" transform="rotate(-90 229.5 174)">2</text>
<text x="232" y="174" transform="rotate(-90 232 174)">3</text>
<text x="234.6" y="174" transform="rotate(-90 234.6 174)">4</text>
<text x="237.1" y="174" transform="rotate(-90 237.1 174)">5</text>
<text x="136.6" y="180.9" transform="rotate(-90 136.6 180.9)">FAULT</text>
<text x="139.2" y="180.9" transform="rotate(-90 139.2 180.9)">OUT</text>
<text x="141.7" y="180.9" transform="rotate(-90 141.7 180.9)">VCC</text>
<text x="144.2" y="180.9" transform="rotate(-90 144.2 180.9)">GND</text>
<text x="135.5" y="189.1" transform="rotate(-90 135.5 189.1)">P$5</text>
<text x="138" y="189.1" transform="rotate(-90 138 189.1)">P$4</text>
<text x="140.6" y="189.1" transform="rotate(-90 140.6 189.1)">P$3</text>
<text x="143.1" y="191.4" transform="rotate(-90 143.1 191.4)">P$1*2</text>
<text x="273" y="186.5">J9-1</text>
<text x="273" y="191.6">J9-2</text>
<text x="32.8" y="196.7">J4-2</text>
<text x="168.5" y="194.9" transform="rotate(-90 168.5 194.9)">1</text>
<text x="173.6" y="194.9" transform="rotate(-90 173.6 194.9)">2</text>
<text x="32.8" y="201.8">J4-1</text>
<text x="334.7" y="201" transform="rotate(-90 334.7 201)">J12-1</text>
<text x="339.8" y="201" transform="rotate(-90 339.8 201)">J12-2</text>
<text x="139.4" y="238.7">6</text>
<text x="145.7" y="236.8" transform="rotate(-90 145.7 236.8)">8</text>
<text x="275.6" y="239.9">J10-1</text>
<text x="139.4" y="243.8">5</text>
<text x="151.5" y="241.3">7</text>
<text x="275.6" y="244.9">J10-2</text>
<text x="145.7" y="247.7" transform="rotate(-90 145.7 247.7)">4</text>
<text x="337.3" y="249.2" transform="rotate(-90 337.3 249.2)">J13-1</text>
<text x="342.4" y="249.2" transform="rotate(-90 342.4 249.2)">J13-2</text>
</g>
<g font-size=".6" fill="#808080">
<text x="70.8" y="43.7">SpiceO</text>
<text x="72.5" y="43.7">rder 1</text>
<text x="70.8" y="51.4">SpiceO</text>
<text x="72.5" y="51.4">rder 2</text>
<text x="63.1" y="183.4">SpiceO</text>
<text x="64.9" y="183.4">rder 1</text>
<text x="63.1" y="191">SpiceO</text>
<text x="64.9" y="191">rder 2</text>
</g>
</svg>
